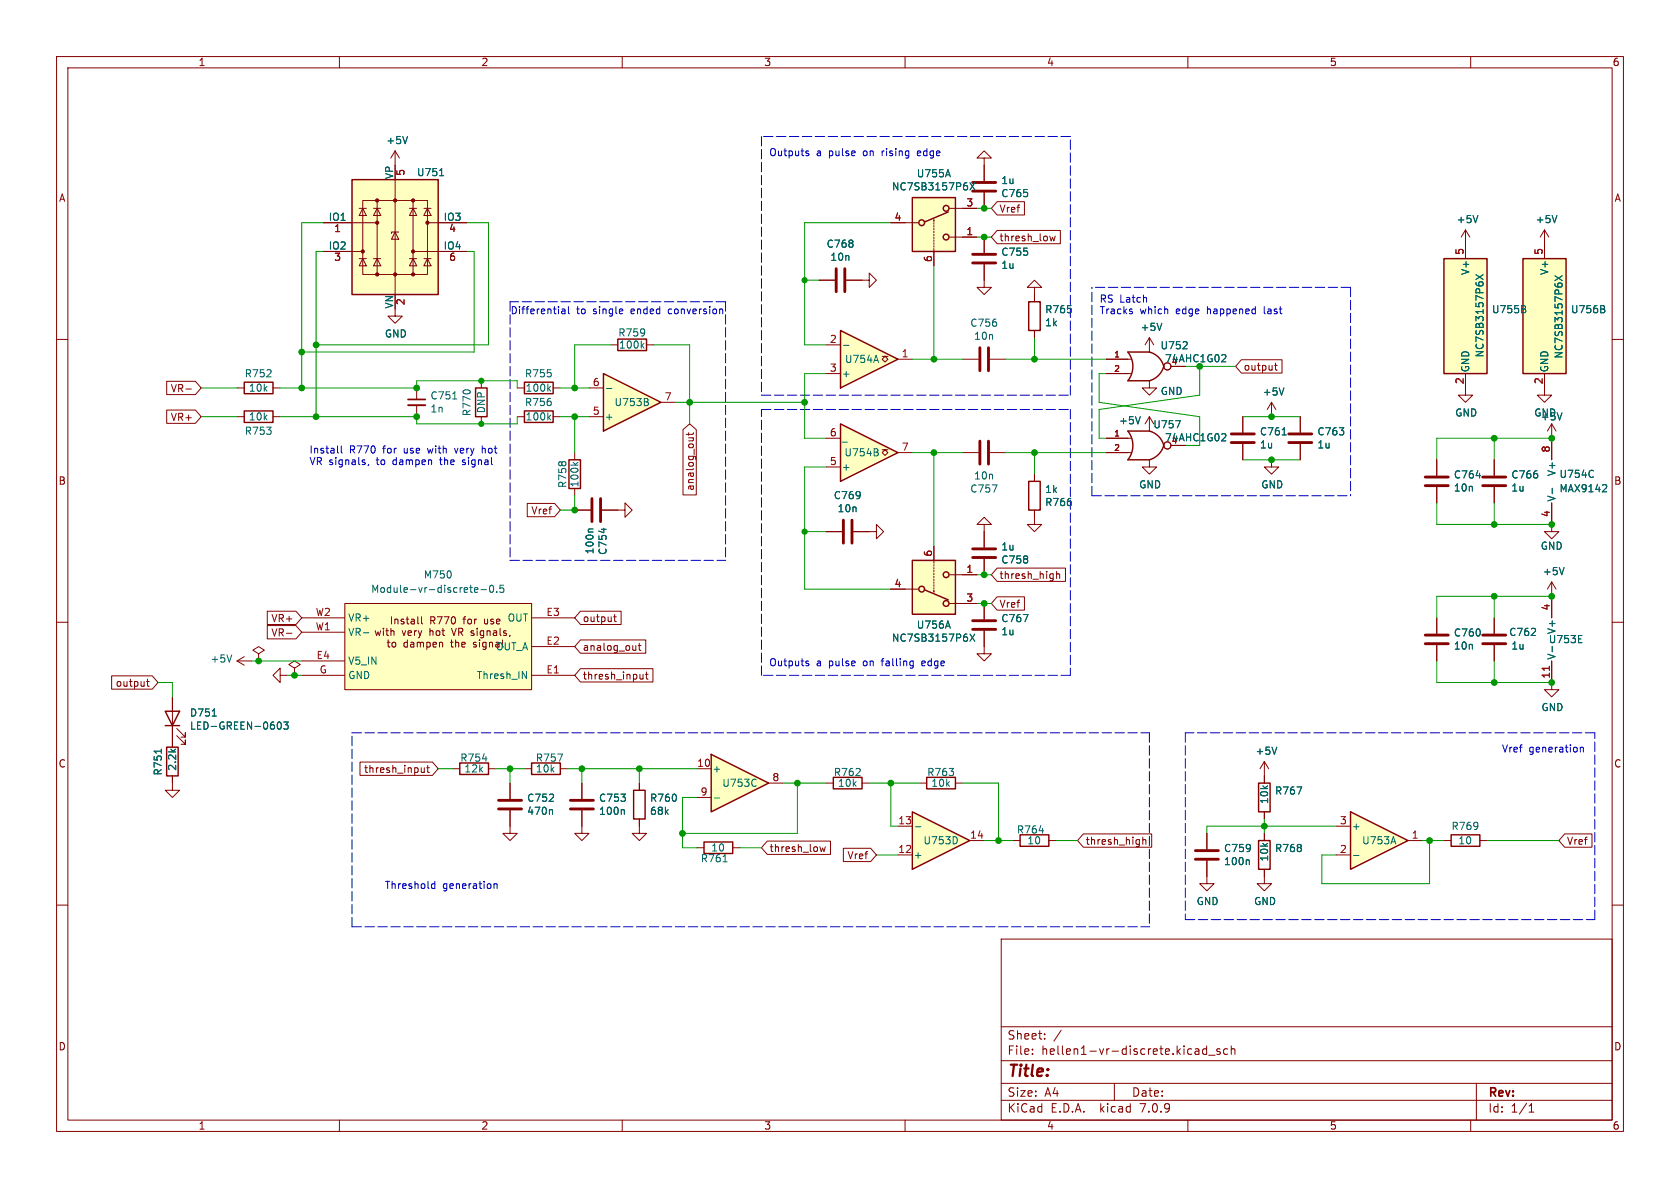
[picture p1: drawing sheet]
<svg xmlns="http://www.w3.org/2000/svg" width="297mm" height="210mm" viewBox="0 0 297 210" stroke-linecap="round" stroke-linejoin="round" font-family="sans-serif">
<g fill="none" stroke="#840000" stroke-width=".18">
<path d="M10 10h277v190h-277zM12 12h273v186h-273zM60 10v2M110 10v2M160 10v2M210 10v2M260 10v2M10 60h2M182.9 52.1v1.2M182.9 58.4v1.3M285 60h2M41.9 68.6h1.3"/>
<path d="M41.9 73.7h1.3M48.3 68.6h1.2M48.3 73.7h1.2M85.1 67.3v1.3M85.1 73.7v1.2M91.4 68.6h1.3M97.8 68.6h1.3M254 81.3v2.8M254 86.1v2.8M10 110h2M41.9 116.8l1.3 .8M41.9 116.8h2.5"/>
<path d="M43.2 116.1l-1.3 .7M49.5 119.4v1.3l-1.2-1.3 1.2-1.3v1.3h1.3M274.3 102.9l-.7 1.2M274.3 102.9v2.5M274.3 102.9l.8 1.2M285 110h2M30.5 137.2v2.5h-1.3l1.3 1.3 1.2-1.3h-1.2M30.5 123.2v8.9M31.2 130l1.6 1.6v-.8v.8h-.8M31.2 128.8l1.6 1.5v-.8v.8h-.8M146 138.4h1.3M152.4 138.4h1.3"/>
<path d="M274.3 120.7v1.2h1.3l-1.3 1.3-1.3-1.3h1.3M10 160h2M285 160h2M177 166h108v32h-108zM60 198v2M110 198v2M160 198v2M177 194.5h108M177 191.5h108M177 187.5h108M177 181.5h108M182.5 186.3v.1"/>
<path d="M182.5 185.5v.1M184.7 183.6v.1M184.7 182.8v.1M187.6 182.1l-1.3 2M197 191.5v3M210 198v2M211.5 185.4h.2l.3 .2v.8M212 186.3l-.5 .1M212 185.8h-.5M213.3 185.5l-.4-.1-.3 .3v.4l.1 .2h.6M213.3 184.9v1.5M213.7 186.5h1.1"/>
<path d="M215.7 185.5l-.4-.1-.2 .2 .1 .2 .5 .2v.3h-.6M217 185.5l-.4-.1-.3 .3v.4l.2 .2h.5M217.7 185.5l.2-.1 .3 .1 .1 .9M217.7 184.9v1.5M260 198v2M261 191.5v6.5M270.3 196.6h.9M270.3 195.5l.4-.4v1.5"/>
</g>
<path d="M181.9 53.3h2v5.1h-2zM43.2 67.6h5.1v2h-5.1zM43.2 72.6h5.1v2.1h-5.1zM84.1 68.6h2v5.1h-2zM92.7 67.6h5.1v2h-5.1zM29.2 125.7h2.5l-1.2 2.6zM29.2 128.3h2.5M29.5 132.1h2v5.1h-2zM147.3 137.4h5.1v2h-5.1z" fill="none" stroke="#840000" stroke-width=".25"/>
<path d="M97 68.7l.3 .5M97.3 68.3l-.4 .5M261 84.1h.7M41 115.8l-.5 1.2M276.5 100.3l-.4 1.3M28.5 132.4v.8M37.5 126.6h.7M49.2 127.7l.1-.1a.68 .68 0 0 1 .5 .7 .68 .68 0 0 1-.5 .6 .84 .84 0 0 1-.1-1.2zM50.2 127.6h.7l-.4 .5 .4 .1v.6l-.2 .1-.5-.1" fill="none" stroke="#006464" stroke-width=".18"/>
<path d="M252 85.9h4M252 84.3h4" fill="none" stroke="#840000" stroke-width=".51"/>
<path d="M238.8 143.5l10.1 5.1-10.1 5.1z" fill="#ffffc2"/>
<path d="M62.2 31.8h15.3v20.3h-15.3zM109.2 59.9h5.1v2.1h-5.1zM92.7 72.6h5.1v2.1h-5.1zM100.6 81.3h2v5.1h-2zM222.5 138.4h2v5.1h-2zM222.5 148.6h2v5.1h-2zM238.8 143.5l10.1 5.1-10.1 5.1zM256.5 147.6h5.1v2h-5.1z" fill="none" stroke="#840000" stroke-width=".25"/>
<g fill="none" stroke="#840000" stroke-width=".18">
<path d="M57.1 39.4h9.6M63.5 36.8h1.3M64.1 35.4h11.5v13.1h-11.5zM64.1 36.8l.7 1.3h-1.3zM66 36.8h1.3M66.7 36.8l.6 1.3h-1.3zM66.7 35.4v13.1M69.8 26.7v2.5M69.8 31.8v20.3M69.8 26.7l-.7 1.2M69.8 26.7l.8 1.2M72.4 36.8h1.3"/>
<path d="M73 36.8l.7 1.3h-1.3zM73 35.4v13.1M74.9 36.8h1.3M75.6 36.8l.6 1.3h-1.3zM75.6 39.4h6.9M57.1 44.5h7M63.5 45.7h1.3M64.1 45.7l.7 1.3h-1.3zM66 45.7h1.3M66.7 45.7l.6 1.3h-1.3zM69.8 41l.7 1.3h-1.3zM69.8 54.6v1.3h1.3l-1.3 1.3-1.2-1.3h1.2"/>
<path d="M70.5 41h-1.3v.3M72.4 45.7h1.3M73 45.7l.7 1.3h-1.3zM73 44.5h9.5M74.9 45.7h1.3M75.6 45.7l.6 1.3h-1.3zM144.8 49.5h2.8M149.6 49.5h4.1v1.3l1.2-1.3-1.2-1.2v1.2M174 49.5v1.3h-1.3l1.3 1.3 1.3-1.3h-1.3M182.9 50.8h1.2l-1.2-1.3-1.3 1.3h1.3v1.3M259.1 40.6l-.8 1.3M259.1 40.6v2.6"/>
<path d="M259.1 40.6l.7 1.3M73.7 68.6v2M73.7 71.6v2.1M91.4 73.7h1.3M97.8 73.7h1.3M107.9 61h1.3M114.3 61h1.3M274.3 74.9v6.4M274.3 74.9l-.7 1.3M274.3 74.9l.8 1.3M101.6 80v1.3M101.6 86.4v1.2"/>
<path d="M101.6 90.2h2.8M106.4 90.2h4.1v1.2l1.3-1.2-1.3-1.3v1.3M264.2 81.3v2.8M264.2 86.1v2.8M274.3 88.9v5.1h1.3l-1.3 1.3-1.3-1.3h1.3M45.7 115.6l1-.7-1-.6-1 .6 1 .7v1.2M45.7 116.8h.1M52.1 118.1l1-.6-1-.7-1 .7 1 .6v1.3M52.1 119.4h.1M264.2 109.2v2.8M264.2 114v2.8M223.5 134.6l-.7 1.3"/>
<path d="M223.5 134.6v3.8M223.5 134.6l.8 1.3M213.4 152.1v4.1h1.2l-1.2 1.3-1.3-1.3h1.3M213.4 147.3v2.8M223.5 153.7v2.5h1.3l-1.3 1.3-1.3-1.3h1.3M223.5 143.5v1.3M223.5 147.3v1.3M236.2 151.1h2.6M236.2 146.1h2.6M248.9 148.6h2.6M255.3 148.6h1.2M261.6 148.6h1.3"/>
</g>
<g fill="none" stroke="#006464" stroke-width=".18">
<path d="M72 24.1l-.4 1.3M77.7 31.1h.7M261.3 38.1l-.4 1.3M80 70.5h.8M97 73.8l.3 .4M97.3 73.4l-.4 .5M113.5 61.1l.3 .4M113.8 60.7l-.4 .5M276.1 73l-.4 1.2M101.3 81.7l.5 .5M102.2 81.7l-.5 .4M104.8 93.5h-.6l-.2 .2"/>
<path d="M106.7 93.4v.8M274.4 86.3v1M281.6 83.2l.1 .1M281.7 84.3h-.1M283.8 85.7l.2 .2v.3l-.7 .7h.7M225.7 132.1l-.4 1.2M229.3 139.1h.8l-.5 1.3M220.7 152l.2 .2v.7M239.3 151.2h1M246.3 147.9l.4 1.3"/>
</g>
<path d="M72.1 71.6h3.1" fill="none" stroke="#840000" stroke-width=".33"/>
<path d="M72.1 70.6h3.1" fill="none" stroke="#840000" stroke-width=".3"/>
<path d="M147.8 47.5v4.1M149.4 47.5v4.1M104.6 88.1v4.1M106.2 88.1v4.1M262.1 85.9h4.1M262.1 84.3h4.1M262.1 113.8h4.1M262.1 112.3h4.1M211.3 151.9h4.1M211.3 150.4h4.1" fill="none" stroke="#840000" stroke-width=".51"/>
<path d="M62.2 31.8h15.3v20.3h-15.3z" fill="#ffffc2" stroke="#ffffc2" stroke-width=".18"/>
<g fill="#840000" stroke="#840000" stroke-width=".18">
<circle cx="64.1" cy="44.5" r=".28"/>
<circle cx="66.7" cy="48.5" r=".28"/>
<circle cx="66.7" cy="39.4" r=".28"/>
<circle cx="66.7" cy="35.4" r=".28"/>
<circle cx="69.8" cy="48.5" r=".28"/>
<circle cx="69.8" cy="35.4" r=".28"/>
<circle cx="73" cy="48.5" r=".28"/>
<circle cx="73" cy="44.5" r=".28"/>
<circle cx="73" cy="35.4" r=".28"/>
<circle cx="75.6" cy="39.4" r=".28"/>
</g>
<path d="M125.7 133.4l10.2 5-10.2 5.1z" fill="#ffffc2"/>
<g fill="none" stroke="#840000" stroke-width=".25">
<path d="M161.3 34.9h7.6v9.6h-7.6zM167.6 37.5l-4.2 1.7M81.3 134.9h5.1v2h-5.1zM112 139.7h2v5.1h-2zM125.7 133.4l10.2 5-10.2 5.1zM124.5 148.8h5v2.1h-5z"/>
<circle cx="162.9" cy="39.4" r=".51"/>
<circle cx="167.3" cy="36.8" r=".51"/>
<circle cx="167.3" cy="41.9" r=".51"/>
</g>
<g fill="none" stroke="#840000" stroke-width=".18">
<path d="M157.5 39.4h4.8M165.1 38.9v.2M165.1 39.4v.2M165.1 39.9v.2M167.9 36.8h4.8M174 27.9h1.3l-1.3-1.2-1.3 1.2h1.3v4.1M174 34v2.8M165.1 40.4v.2M165.1 40.9v.2M165.1 41.4v.3M165.1 41.9v.3M165.1 42.4v.3"/>
<path d="M165.1 42.9v.3M165.1 43.4v.3M165.1 43.9v3.1M167.9 41.9h4.8M174 41.9v2.8M174 46.7v2.8M273 40.6l-.7 1.3M273 40.6v2.6M273 40.6l.8 1.3M170.2 63.5h2.8M175 63.5h2.8M80 135.9h1.3"/>
<path d="M86.4 135.9h1.2M90.2 138.4v2.8M102.9 138.4v2.8M113 138.4v1.3M123.2 135.9h2.5M135.9 138.4h2.5M90.2 143.3v4h-1.3l1.3 1.3 1.2-1.3h-1.2M102.9 143.3v4h-1.3l1.3 1.3 1.2-1.3h-1.2M113 144.8v2.5h-1.2l1.2 1.3 1.3-1.3h-1.3M123.2 141h2.5M123.2 149.9h1.3M129.5 149.9h1.3"/>
</g>
<path d="M167.6 30l.4 1.3M171.5 32.3l.8 1.3M172.3 32.3l-.8 1.3M275.2 38.1l-.4 1.3M85.3 134.1h.8M133.6 137.8l.1 .1M133.7 138.9h-.1M97.5 143.1l.2 .2v.7M110.2 143.1l.2 .2v.7M126.3 141.1h.9M127.8 152.3h.8" fill="none" stroke="#006464" stroke-width=".18"/>
<path d="M172 32.3h4M172 33.8h4M172 46.5h4M172 45h4M173.2 61.5v4M174.8 61.5v4M88.1 143h4.1M88.1 141.5h4.1M100.8 143h4.1M100.8 141.5h4.1" fill="none" stroke="#840000" stroke-width=".51"/>
<path d="M161.3 34.9h7.6v9.6h-7.6z" fill="#ffffc2" stroke="#ffffc2" stroke-width=".18"/>
<path d="M148.6 58.4l10.1 5.1-10.1 5.1z" fill="#ffffc2"/>
<path d="M148.6 58.4l10.1 5.1-10.1 5.1zM255.3 45.7h7.6v20.3h-7.6zM269.2 45.7h7.7v20.3h-7.7zM94 134.9h5.1v2h-5.1z" fill="none" stroke="#840000" stroke-width=".25"/>
<path d="M259.1 43.2v2.5M273 43.2v2.5M146 61h2.6M146 66h2.6M156 63h.5l-.5 .5 .5 .5 .5-.5-.5-.5h.5M158.7 63.5h2.6M259.1 66v3.9h1.2l-1.2 1.2-1.3-1.2h1.3M273 66v3.9h1.3l-1.3 1.2-1.2-1.2h1.2M92.7 135.9h1.3M99.1 135.9h1.2" fill="none" stroke="#840000" stroke-width=".18"/>
<path d="M260.9 48.6l1.3 .8M262.2 48.6l-1.3 .8M269.4 54.6l.4 .3-.1 .3-.2 .1M269.6 54.1l.1 .2-.1 .3M274.9 48.8l1.3 .8M276.2 48.8l-1.3 .8M283.4 54.6l.3 .3v.3l-.2 .1M283.5 54.1l.2 .2-.2 .3M149.1 61.1h1M154.9 62.8l.4 1.3M98.6 133.3h.8l-.5 1.3" fill="none" stroke="#006464" stroke-width=".18"/>
<g fill="#ffffc2" stroke="#ffffc2" stroke-width=".18">
<path d="M255.3 45.7h7.6v20.3h-7.6z"/>
<path d="M269.2 45.7h7.7v20.3h-7.7z"/>
</g>
<path d="M106.7 66l10.1 5.1-10.1 5.1z" fill="#ffffc2"/>
<path d="M106.7 66l10.1 5.1-10.1 5.1zM180.3 147.6h5.1v2h-5.1z" fill="none" stroke="#840000" stroke-width=".25"/>
<g fill="none" stroke="#840000" stroke-width=".18">
<path d="M104.1 73.7h2.6M104.1 68.6h2.6M116.8 71.1h2.6M53.3 119.4h7.7M53.3 109.2h7.7M53.3 116.8h7.7M53.3 111.8h7.7M61 106.7h33v15.2h-33zM66.3 111.5l.3 .8 .2-.6 .3 .6 .2-.8M67.8 111.1v.1M67.8 111.5v.8M68.2 111.5h.5"/>
<path d="M68.4 111.1v1.1l.3 .1M68.4 113.5h.5M68.6 113.1v1.1l.3 .2M69.1 111.6l.2-.1 .3 .1 .1 .7M69.1 111.1v1.2M69.2 109v1.3M69.4 113.6l.3-.1 .3 .3v.3l-.3 .3-.3-.1-.1-.2zM69.8 109.4v.9M69.8 109.6l.2-.2 .3 .1 .1 .8M71.4 109.5l-.3-.1-.2 .2 .1 .2 .4 .1v.3h-.5M71.5 113.6l-.1 .2 .1 .5 .2 .1 .3-.1M71.8 109.4h.5"/>
<path d="M72 109v1.1l.3 .2M72 113.1v1.3M72.7 109.5h.5l.1 .8M73.1 113.6l.1 .8M73.2 113.8l-.5 .1-.1 .2 .1 .3 .5-.1M73.3 109.8h-.5l-.1 .2 .1 .3 .5-.1M73.8 113.5v.9M73.8 113.6v.1M73.9 109v1.1l.1 .2M74.3 113.6v.1M74.3 113.7v.7M74.4 113.6l-.1 .1"/>
<path d="M74.5 109v1.1l.2 .2M74.8 113.6l.1 .8M75.5 113.6l.3-.1 .3 .3-.2 .5h-.4M75.5 113.5v1.3M76.2 109.7l.6-.1 .1-.2-.1-.3-.6-.1v1.3M76.5 109.7l.4 .6M76.6 114l.6-.2-.1-.2-.4-.1-.1 .2v.6h.5M77.3 109h.9l-.6 1.3M77.7 113.7l.2-.2 .3 .1v.8M77.7 113.5v.9M78.5 109h.9l-.6 1.3M79.6 113.5h.5"/>
<path d="M79.8 113.1v1.1l.3 .2M80 109.1l.1-.1a.68 .68 0 0 1 .4 .7 .68 .68 0 0 1-.4 .6 .84 .84 0 0 1-.1-1.2zM80.5 113.1v1.3M80.6 113.6l-.1 .1M81 113.6l.1 .8M81.7 113.6v.7h.5M81.8 109.4h.5M82.2 113.6v.2l-.6 .2M82.3 109l-.3 .2v1.1M82.8 109.5l.3-.1 .3 .3v.4l-.3 .2-.3-.1-.1-.1zM83.7 113.6v.3l.5 .1v.2l-.1 .2-.4-.1M83.9 109.4v.9"/>
<path d="M84.3 109.4l-.4 .3M84.8 113.5v.9M85.4 113.6l-.1 .2 .1 .5 .2 .1 .3-.1M85.7 109.4v.8l.3 .1 .2-.1M85.9 113.5v1.1l-.2 .2-.3-.1M86.2 109.4v.9M86.5 113.5v.9M86.6 113.6l-.1 .1M87 113.6l.1 .1M87.2 109.5l-.3-.1-.2 .2 .1 .2 .4 .1v.3h-.5M87.8 109.9l.6-.1-.1-.3-.3-.1-.2 .2v.6h.5M88.8 113.1v1.1"/>
<path d="M94 119.4h7.6M94 114.3h7.6M94 109.2h7.6M179.1 148.6h1.2M185.4 148.6h1.3"/>
</g>
<path d="M107.2 68.7h1M114.3 71l.3 .3v.3l-.2 .1M114.5 70.5l.1 .2-.1 .3M64.2 111.9h1M83.9 104.3l.6-.1-.1-.3h-.3l-.2 .2v.6h.5M85 104.2h1M86.7 103.6l.1-.2a.68 .68 0 0 1 .5 .7 .68 .68 0 0 1-.5 .6l-.1-.1-.2-.4zM87.8 104.6v.1M89 103.4h-.6v.7l.1-.2 .5 .1 .1 .2-.1 .4-.2 .1-.4-.1M92.3 118.7l.8 1.3v-1.3M183.7 146.8h.8" fill="none" stroke="#006464" stroke-width=".18"/>
<path d="M61 106.7h33v15.2h-33z" fill="#ffffc2" stroke="#ffffc2" stroke-width=".18"/>
<path d="M57.5 111.3h.7" fill="none" stroke="#a90000" stroke-width=".18"/>
<path d="M161.3 143.5l10.1 5.1-10.1 5.1z" fill="#ffffc2"/>
<path d="M181.9 85.1h2v5.1h-2zM163.8 137.4h5.1v2h-5.1zM161.3 143.5l10.1 5.1-10.1 5.1z" fill="none" stroke="#840000" stroke-width=".25"/>
<g fill="none" stroke="#840000" stroke-width=".18">
<path d="M224.8 71.1l-.8 1.3M224.8 71.1v2.6M224.8 71.1l.8 1.3M146 94h2.8M150.9 94h4v1.3l1.3-1.3-1.3-1.3v1.3M170.2 80h2.8M174 92.7h-1.3l1.3-1.3 1.3 1.3h-1.3v1.3M175 80h2.8M182.9 90.2v2.5h-1.3l1.3 1.3 1.2-1.3h-1.2M182.9 83.8v1.3M254 109.2v2.8M254 114v2.8"/>
<path d="M274.3 105.4v3.8M274.3 116.8v3.9M162.6 138.4h1.2M168.9 138.4h1.3M158.7 151.1h2.6M158.7 146.1h2.6M171.4 148.6h2.6"/>
</g>
<path d="M227 68.6l-.4 1.2M175.4 85.7h.9l-.6 1.3M274.4 114.3v.9M279.1 113.6h.6M279.1 112.3h.6M161.8 146.1h1M169.2 148.2v.7" fill="none" stroke="#006464" stroke-width=".18"/>
<path d="M273.9 117.8v.7" fill="none" stroke="#a90000" stroke-width=".18"/>
<path d="M173.2 78v4M174.8 78v4M149.1 91.9v4.1M150.6 91.9v4.1M252 113.8h4M252 112.3h4" fill="none" stroke="#840000" stroke-width=".51"/>
<path d="M148.6 74.9l10.1 5.1-10.1 5.1z" fill="#ffffc2"/>
<g fill="none" stroke="#840000" stroke-width=".25">
<path d="M148.6 74.9l10.1 5.1-10.1 5.1zM199.4 62.2h3.8a3.6 3.6 0 0 1 2.5 2.6 3.7 3.7 0 0 1-2.5 2.5h-3.8a4.1 4.1 0 0 0 0-5.1zM199.4 76.2h3.8a3.6 3.6 0 0 1 2.5 2.5 3.7 3.7 0 0 1-2.5 2.6h-3.8a4.1 4.1 0 0 0 0-5.1zM161.3 99.1h7.6v9.5h-7.6zM163.4 104.3l4.2 1.7"/>
<circle cx="162.9" cy="104.1" r=".51"/>
<circle cx="167.3" cy="101.6" r=".51"/>
<circle cx="167.3" cy="106.7" r=".51"/>
</g>
<g fill="none" stroke="#840000" stroke-width=".18">
<path d="M57.1 39.4h5.1M77.5 39.4h5M157.5 39.4h2.5M170.2 36.8h2.5M174 29.2v2.8M174 34v2.8M176.3 35.7h4.8v2.3h-4.8l-1-1.2zM57.1 44.5h5.1M77.5 44.5h5M144.8 49.5h2.8M149.6 49.5h2.8M165.1 44.5v2.5"/>
<path d="M170.2 41.9h2.5M174 41.9v2.8M174 46.7v2.8M176.3 40.7h11.2v2.4h-11.2l-1-1.2zM182.9 52.1v1.2M182.9 58.4v1.3M185.6 41.7l.2 .9 .3-.6 .2 .6 .3-.9M203.2 59.7l-.8 1.3M203.2 59.7v2.5M203.2 59.7l.8 1.3M259.1 43.2v2.5M273 43.2v2.5"/>
<path d="M29.5 67.4h5l1.1 1.2-1.1 1.2h-5zM29.5 72.5h5l1.1 1.2-1.1 1.1h-5zM32.9 68.8h.9M120.7 75.9l1.2-1 1.2 1v11.6h-2.4zM121.7 77.4h.9M121.7 76.5v.5M122.5 77.4l.1 .2M122.6 76.5l-.2 .3h-1.1M146 77.5h2.6M156 79.5h.5l-.5 .5 .5 .5 .5-.5-.5-.5h.5M195.6 77.5h4.4M195.6 66h4.4"/>
<path d="M195.6 63.5h4.4M203.2 67.3v1.3h1.3l-1.3 1.3-1.3-1.3h1.3M203.2 73.7v2.5M203.2 73.7l-.8 1.2M203.2 73.7l.8 1.2M219.5 63.6h7.1v2.3h-7.1l-1.1-1.1zM219.7 73.7v2.8M219.7 78.5v2.8M225.3 64.6h.5M225.5 64.2v1.1l.3 .1M229.9 73.7v2.8M229.9 78.5v2.8"/>
<path d="M259.1 66v2.6M273 66v2.6M274.3 77.5v3.8M93.2 89h4.8l1.1 1.2-1.1 1.1h-4.8zM101.6 90.2h2.8M106.4 90.2h2.8M146 82.6h2.6M146 94h2.8M150.9 94h2.8M158.7 80h2.6M165.1 96.5v3.1M165.1 99.8v.3"/>
<path d="M174 94v2.8M174 98.8v2.8M182.9 83.8v1.3M182.9 90.2v1.2M195.6 80h4.4M203.2 81.3v1.3h1.3l-1.3 1.2-1.3-1.2h1.3M224.8 81.3v1.3h1.3l-1.3 1.2-1.3-1.2h1.3M254 81.3v2.8M254 86.1v2.8M264.2 81.3v2.8M264.2 86.1v2.8M274.3 88.9v3.8"/>
<path d="M19.7 119.5h7.2l1 1.2-1 1.1h-7.2zM47.2 108h5.1l1 1.2-1 1.2h-5.1zM47.2 110.6h5.1l1 1.2-1 1.1h-5.1zM48.1 111.2l.4 1.2 .4-1.2M49.4 111.2v1.2M102.6 113.1h11.6v2.4h-11.6l-1-1.2zM102.6 108h7.2v2.4h-7.2l-1-1.2zM102.6 118.2h12.8v2.4h-12.8l-1-1.2zM108.5 109h.5M108.7 108.6v1.1l.3 .2M112.4 114.1v.9M112.4 114.8l-.2 .2"/>
<path d="M112.8 114.1h.5M113 113.7v1.1l.3 .2M113.7 119.2v.9M113.7 119.9l-.2 .2-.3-.1M114.1 119.2h.5M114.3 118.8v1.1l.3 .2M157.5 104.1h4.8M165.1 100.3v.3M165.1 100.8v.3M165.1 101.3v.3M165.1 101.9v.2M165.1 102.4v.2"/>
<path d="M165.1 102.9v.2M165.1 103.4v.2M165.1 103.9v.2M165.1 104.4v.2M167.9 101.6h4.8M167.9 106.7h4.8M174 111.5v4.1h-1.3l1.3 1.2 1.3-1.2h-1.3M174 106.7v2.8M176.3 100.4h12.1v2.4h-12.1l-1-1.2zM176.3 105.5h4.8v2.4h-4.8l-1-1.2zM186.8 101v1.3M186.8 101.5l.2-.1 .3 .1v.8"/>
<path d="M254 109.2v2.8M254 114v2.8M264.2 109.2v2.8M264.2 114v2.8M274.3 105.4v3.8M274.3 116.8v3.9M25.9 120.5h.5M26.1 120.1v1l.3 .2M30.5 123.2v2.5M30.5 128.3v3.8M30.5 137.2v1.2M63.6 134.7h12.9l1 1.2-1 1.2h-12.9z"/>
<path d="M75 135.7v.9M75 136.4l-.2 .2-.3-.1M75.4 135.7h.5M75.6 135.3v1.1l.3 .2M90.2 138.4v2.8M102.9 138.4v2.8M113 138.4v1.3M223.5 137.2v1.2M90.2 143.3v2.8M102.9 143.3v2.8M113 144.8v1.3M135.6 148.7h11.2v2.3h-11.2l-1-1.1z"/>
<path d="M144.9 149.7l.3 .8 .2-.6 .3 .6 .2-.8M149.1 150h4.8l1 1.1-1 1.2h-4.8zM191.5 147.4h12.1v2.4h-12.1l-1-1.2zM202 148v1.3M202 148.5l.2-.1 .3 .1 .1 .8M213.4 147.3v2.8M213.4 152.1v2.8M223.5 143.5v1.3M223.5 147.3v1.3M223.5 153.7v1.2M276.6 147.4h4.8v2.4h-4.8l-1-1.2z"/>
<circle cx="206.4" cy="78.7" r=".63"/>
<circle cx="206.4" cy="64.8" r=".63"/>
</g>
<g fill="none" stroke="#006464" stroke-width=".18">
<path d="M72 24.1l-.4 1.3M77.7 31.1h.7M167.6 30l.4 1.3M171.5 32.3l.8 1.3M172.3 32.3l-.8 1.3M261.3 38.1l-.4 1.3M275.2 38.1l-.4 1.3M205.4 57.1l-.4 1.3M260.9 48.6l1.3 .8M262.2 48.6l-1.3 .8M269.4 54.6l.4 .3-.1 .3-.2 .1M269.6 54.1l.1 .2-.1 .3"/>
<path d="M274.9 48.8l1.3 .8M276.2 48.8l-1.3 .8M283.4 54.6l.3 .3v.3l-.2 .1M283.5 54.1l.2 .2-.2 .3M155 79.9l.3 .3-.1 .3-.2 .1M155.1 79.4l.1 .2-.1 .3M201.6 73.7l-.4 1.2M207.8 74.4h.9l-.6 1.2M209.1 61.7h.8M209.8 60.5v.4M216.2 62.7l.4 .1 .1 .3-.8 .9h.8M216.2 76.7h.4l.1 .3-.8 .9h.8"/>
<path d="M226.7 76.9h.7M227 68.6l-.4 1.2M276.1 73l-.4 1.2M104.8 93.5h-.6l-.2 .2M106.7 93.4v.8M261 84.1h.7M274.4 86.3v1M281.6 83.2l.1 .1M281.7 84.3h-.1M283.8 85.7l.2 .2v.3l-.7 .7h.7M167.6 109.8l.4 1.2M171.5 112.1l.8 1.3"/>
<path d="M172.3 112.1l-.8 1.3M180.9 108.6h.8l-.5 1.3M274.4 114.3v.9M276.5 100.3l-.4 1.3M279.1 113.6h.6M279.1 112.3h.6M28.5 132.4v.8M37.5 126.6h.7M49.2 127.7l.1-.1a.68 .68 0 0 1 .5 .7 .68 .68 0 0 1-.5 .6 .84 .84 0 0 1-.1-1.2zM50.2 127.6h.7l-.4 .5 .4 .1v.6l-.2 .1-.5-.1M225.7 132.1l-.4 1.2M229.3 139.1h.8l-.5 1.3"/>
<path d="M97.5 143.1l.2 .2v.7M110.2 143.1l.2 .2v.7M220.7 152l.2 .2v.7"/>
</g>
<path d="M217.7 78.2h4M217.7 76.7h4M227.8 78.2h4.1M227.8 76.7h4.1M172 97h4M172 98.6h4M172 111.3h4M172 109.7h4" fill="none" stroke="#840000" stroke-width=".51"/>
<path d="M161.3 99.1h7.6v9.5h-7.6z" fill="#ffffc2" stroke="#ffffc2" stroke-width=".18"/>
<path d="M199.4 67.3h3.8M199.4 62.2h3.8M199.4 76.2h3.8M199.4 81.3h3.8" fill="none" stroke="#ffffc2" stroke-width=".18"/>
<g fill="none" stroke="#0000c2" stroke-width=".18">
<path d="M142.5 27l.5 .3-.1 .2h-.3M142.5 26.7h.4M162.4 26.7l-.2 .2v.4l.2 .2M162.8 27l-.6 .1M99.3 54.7h.5l.1 .8M99.9 54.9l-.4 .1-.2 .2 .2 .3 .4-.1M100.5 54.2v1.1l.2 .2M127.6 54.6l.2 .2v.7M200.2 55.1v.3M60.3 78.8v1.1l.2 .2M80.4 79.2l.3 .9M85.3 78.8v1.3"/>
<path d="M85.6 79.2l-.3 .2M59.7 80l.2 .1M65.2 82.1l-.1 .2M81.7 82.1h.2M81.9 81.3l-.2 .2 .2 .2M142.5 117.2l.5 .3-.1 .1-.3 .1M142.5 116.9h.4M163.1 116.8l-.1 .2v.5l.1 .2M163.6 117.2l-.6 .1M279.4 132.1v.8M279.4 132.2l.2-.1 .3 .1v.7M76.3 156.8l.2 .3 .4-.1"/>
<path d="M76.9 155.8v1.3M76.9 156.3l-.4-.1-.2 .3M87.3 156.3l.2-.1 .3 .1 .1 .8M87.3 156.2v.9"/>
</g>
<g fill="none" stroke="#0000c2" stroke-width=".18" stroke-dasharray="1.7 .6">
<path d="M134.6 24.1v45.8M189.2 24.1h-54.6M90.2 53.3v45.8M128.3 53.3h-38.1M128.3 53.3v45.8M238.8 50.8v36.8M238.8 50.8h-45.8M134.6 72.4h54.6M134.6 69.9h54.6M189.2 69.9v-45.8M189.2 72.4v47M90.2 99.1h38.1"/>
<path d="M193 87.6v-36.8M193 87.6h45.8M134.6 119.4v-47M189.2 119.4h-54.6M62.2 129.5h141M203.2 129.5v34.3M209.5 129.5v33.1M281.9 129.5h-72.4M62.2 163.8v-34.3M62.2 163.8h141M209.5 162.6h72.4M281.9 162.6v-33.1"/>
</g>
<g fill="none" stroke="#009600" stroke-width=".18">
<path d="M57.1 39.4h-3.8v29.2M82.5 39.4h3.9v21.6h-30.5M157.5 39.4h-15.3v21.6h3.8M172.7 36.8h2.6M57.1 44.5h-1.2v29.2M82.5 44.5h1.3v17.7h-30.5M142.2 49.5h2.6M165.1 47v16.5M172.7 41.9h2.6M182.9 59.7v3.8M35.6 68.6h6.3M35.6 73.7h6.3"/>
<path d="M49.5 68.6h24.2v-1.3h17.7v1.3M49.5 73.7h24.2v1.2h17.7v-1.2M99.1 68.6h5M99.1 73.7h5M101.6 73.7v6.3M107.9 61h-6.3v7.6M115.6 61h6.3v13.9M119.4 71.1h22.8M146 66h-3.8v11.5h3.8M161.3 63.5h8.9M177.8 63.5h17.8M195.6 66h-1.3v5.1l17.8 2.6v5"/>
<path d="M218.4 64.8h-6.3v5.1l-17.8 2.5v5.1h1.3M219.7 73.7h10.2M264.2 77.5v3.8M274.3 77.5h-20.3v3.8M101.6 87.6v2.6h-2.5M142.2 94h3.8M146 82.6h-3.8v21.5h15.3M161.3 80h8.9M165.1 80v16.5M177.8 80h17.8M182.9 80v3.8M219.7 81.3h10.2"/>
<path d="M254 88.9v3.8h20.3M264.2 88.9v3.8M44.4 116.8h8.9M50.8 119.4h2.5M172.7 101.6h2.6M172.7 106.7h2.6M254 116.8v3.9h20.3M264.2 105.4v3.8M264.2 116.8v3.9M274.3 105.4h-20.3v3.8M27.9 120.7h2.6v2.5M77.5 135.9h2.5"/>
<path d="M87.6 135.9h5.1M90.2 135.9v2.5M100.3 135.9h22.9M102.9 135.9v2.5M113 135.9v2.5M138.4 138.4h7.6M141 138.4v8.9h-20.4M153.7 138.4h8.9M157.5 138.4v7.7h1.2M170.2 138.4h6.3v10.2M123.2 141h-2.6v8.9h2.6M130.8 149.9h3.8"/>
<path d="M154.9 151.1h3.8M174 148.6h5.1M186.7 148.6h3.8M223.5 144.8v2.5M236.2 146.1h-22.8v1.2M251.5 148.6h3.8M252.7 148.6v7.6h-19v-5.1h2.5M262.9 148.6h12.7"/>
</g>
<path d="M273.9 117.8v.7" fill="none" stroke="#a90000" stroke-width=".18"/>
<g fill="#009600" stroke="#009600" stroke-width=".18">
<circle cx="55.9" cy="73.7" r=".51"/>
<circle cx="45.7" cy="116.8" r=".51"/>
<circle cx="52.1" cy="119.4" r=".51"/>
<circle cx="90.2" cy="135.9" r=".51"/>
<circle cx="120.7" cy="147.3" r=".51"/>
<circle cx="101.6" cy="68.6" r=".51"/>
<circle cx="121.9" cy="71.1" r=".51"/>
<circle cx="102.9" cy="135.9" r=".51"/>
<circle cx="113" cy="135.9" r=".51"/>
<circle cx="85.1" cy="74.9" r=".46"/>
<circle cx="101.6" cy="90.2" r=".51"/>
<circle cx="101.6" cy="73.7" r=".51"/>
<circle cx="53.3" cy="68.6" r=".51"/>
<circle cx="55.9" cy="61" r=".51"/>
<circle cx="53.3" cy="62.2" r=".51"/>
<circle cx="73.7" cy="68.6" r=".51"/>
<circle cx="73.7" cy="73.7" r=".51"/>
<circle cx="85.1" cy="67.3" r=".46"/>
<circle cx="274.3" cy="77.5" r=".51"/>
<circle cx="264.2" cy="77.5" r=".51"/>
<circle cx="264.2" cy="92.7" r=".51"/>
<circle cx="274.3" cy="92.7" r=".51"/>
<circle cx="274.3" cy="105.4" r=".51"/>
<circle cx="264.2" cy="105.4" r=".51"/>
<circle cx="142.2" cy="94" r=".46"/>
<circle cx="142.2" cy="71.1" r=".51"/>
<circle cx="165.1" cy="80" r=".51"/>
<circle cx="182.9" cy="80" r=".51"/>
<circle cx="224.8" cy="73.7" r=".51"/>
<circle cx="224.8" cy="81.3" r=".51"/>
<circle cx="212.1" cy="64.8" r=".51"/>
<circle cx="264.2" cy="120.7" r=".51"/>
<circle cx="274.3" cy="120.7" r=".51"/>
<circle cx="252.7" cy="148.6" r=".51"/>
<circle cx="223.5" cy="146.1" r=".51"/>
<circle cx="174" cy="36.8" r=".51"/>
<circle cx="174" cy="41.9" r=".51"/>
<circle cx="165.1" cy="63.5" r=".51"/>
<circle cx="182.9" cy="63.5" r=".51"/>
<circle cx="142.2" cy="49.5" r=".46"/>
<circle cx="174" cy="101.6" r=".51"/>
<circle cx="174" cy="106.7" r=".51"/>
<circle cx="176.5" cy="148.6" r=".51"/>
<circle cx="157.5" cy="138.4" r=".51"/>
<circle cx="141" cy="138.4" r=".51"/>
</g>
<text font-size="2.8" fill="#840000" x="178" y="190.9">Title:</text>
<g font-size="2.1" fill="#840000">
<text x="178" y="184">Sheet:</text>
<text x="178" y="186.7">File:</text>
<text x="184.1" y="186.7">hellen1-vr-discrete.kicad_sch</text>
<text x="178" y="196.9">KiCad</text>
<text x="178" y="194.1">Size:</text>
<text x="184.7" y="194.1">A4</text>
<text x="185.7" y="196.9">E.D.A.</text>
<text x="194.6" y="196.9">kicad</text>
<text x="200" y="194.1">Date:</text>
<text x="201.8" y="196.9">7.0.9</text>
<text x="263" y="194.3">Rev:</text>
<text x="263" y="196.9">Id:</text>
<text x="267.1" y="196.9">1/1</text>
</g>
<g font-size="1.8" fill="#840000">
<text x="35" y="11.9">1</text>
<text x="85" y="11.9">2</text>
<text x="135" y="11.9">3</text>
<text x="185" y="11.9">4</text>
<text x="235" y="11.9">5</text>
<text x="285" y="11.9">6</text>
<text x="10.3" y="35.9">A</text>
<text x="285.3" y="35.9">A</text>
<text x="176.6" y="37.8">Vref</text>
<text x="176.6" y="42.9">thresh_low</text>
<text x="205.8" y="64.2">74AHC1G02</text>
<text x="219.8" y="65.7">output</text>
<text x="30.1" y="69.5">VR-</text>
<text x="30.1" y="74.6">VR+</text>
<text x="205.8" y="78.2">74AHC1G02</text>
<text x="10.3" y="85.9">B</text>
<text x="122.9" y="86.9" transform="rotate(-90 122.9 86.9)">analog_out</text>
<text x="285.3" y="85.9">B</text>
<text x="93.8" y="91.1">Vref</text>
<text x="176.6" y="102.6">thresh_high</text>
<text x="176.6" y="107.6">Vref</text>
<text x="47.9" y="110.2">VR+</text>
<text x="47.9" y="112.7">VR- R770</text>
<text x="71.1" y="112.6">very</text>
<text x="76.1" y="112.6">hot</text>
<text x="80.3" y="112.6">VR signals,</text>
<text x="102.9" y="110.2">output</text>
<text x="102.9" y="115.3">analog_out</text>
<text x="20.4" y="121.6">output</text>
<text x="102.9" y="120.3">thresh_input</text>
<text x="10.3" y="135.9">C</text>
<text x="64.3" y="136.8">thresh_input</text>
<text x="285.3" y="135.9">C</text>
<text x="191.8" y="149.5">thresh_high</text>
<text x="276.9" y="149.5">Vref</text>
<text x="136" y="150.8">thresh_low</text>
<text x="149.7" y="152.1">Vref</text>
<text x="10.3" y="185.9">D</text>
<text x="285.3" y="185.9">D</text>
<text x="35" y="199.9">1</text>
<text x="85" y="199.9">2</text>
<text x="135" y="199.9">3</text>
<text x="185" y="199.9">4</text>
<text x="235" y="199.9">5</text>
<text x="285" y="199.9">6</text>
</g>
<g font-size="1.8" fill="#006464">
<text x="68.2" y="25.7">+5V</text>
<text x="69.6" y="31.8" transform="rotate(-90 69.6 31.8)">VP</text>
<text x="73.6" y="31.3">U751</text>
<text x="157.6" y="33.9">NC7SB3157P6X</text>
<text x="162" y="31.5">U755A</text>
<text x="176.9" y="35.1">C765</text>
<text x="176.9" y="32.7">1u</text>
<text x="58" y="39.1">IO1</text>
<text x="78.3" y="39.1">IO3</text>
<text x="257.4" y="39.6">+5V</text>
<text x="271.4" y="39.6">+5V</text>
<text x="58" y="44.2">IO2</text>
<text x="78.3" y="44.2">IO4</text>
<text x="146" y="44">C768</text>
<text x="146.7" y="46.3">10n</text>
<text x="176.9" y="45.4">C755</text>
<text x="176.9" y="47.7">1u</text>
<text x="259.9" y="48.7" transform="rotate(-90 259.9 48.7)">V+</text>
<text x="273.9" y="48.7" transform="rotate(-90 273.9 48.7)">V+</text>
<text x="67.9" y="59.9">GND</text>
<text x="69.6" y="54.7" transform="rotate(-90 69.6 54.7)">VN</text>
<text x="109.2" y="59.7">R759</text>
<text x="171.4" y="58">C756</text>
<text x="184.7" y="55.6">R765</text>
<text x="184.7" y="57.9">1k</text>
<text x="201.5" y="58.7">+5V</text>
<text x="263.7" y="55.6">U755B</text>
<text x="277.6" y="55.6">U756B</text>
<text x="109.3" y="61.8">100k</text>
<text x="149.3" y="64.4">U754A</text>
<text x="172.1" y="60.3">10n</text>
<text x="205.1" y="61.9">U752</text>
<text x="259.9" y="65.9" transform="rotate(-90 259.9 65.9)">GND</text>
<text x="262.5" y="63.3" transform="rotate(-90 262.5 63.3)">NC7SB3157P6X</text>
<text x="273.9" y="65.9" transform="rotate(-90 273.9 65.9)">GND</text>
<text x="276.5" y="63.5" transform="rotate(-90 276.5 63.5)">NC7SB3157P6X</text>
<text x="43.2" y="66.9">R752</text>
<text x="43.9" y="69.4">10k</text>
<text x="76" y="70.8">C751</text>
<text x="92.7" y="66.9">R755</text>
<text x="92.7" y="72">R756</text>
<text x="92.8" y="69.4">100k</text>
<text x="108.5" y="72">U753B</text>
<text x="148.7" y="66.9">+</text>
<text x="205.1" y="70">GND</text>
<text x="223.1" y="70.1">+5V</text>
<text x="43.2" y="77.1">R753</text>
<text x="43.9" y="74.5">10k</text>
<text x="76" y="73.1">1n</text>
<text x="83.4" y="73.7" transform="rotate(-90 83.4 73.7)">R770</text>
<text x="86" y="73.2" transform="rotate(-90 86 73.2)">DNP</text>
<text x="92.8" y="74.5">100k</text>
<text x="106.8" y="74.5">+</text>
<text x="197.7" y="75.2">+5V</text>
<text x="203.8" y="75.9">U757</text>
<text x="222.6" y="77.2">C761</text>
<text x="232.8" y="77.2">C763</text>
<text x="257.2" y="73.8">GND</text>
<text x="271.1" y="73.8">GND</text>
<text x="272.3" y="74.5">+5V</text>
<text x="148.7" y="83.4">+</text>
<text x="148.7" y="78.3">_</text>
<text x="149.2" y="80.9">U754B</text>
<text x="222.6" y="79.5">1u</text>
<text x="232.8" y="79.5">1u</text>
<text x="100.3" y="86.4" transform="rotate(-90 100.3 86.4)">R758</text>
<text x="102.5" y="86.3" transform="rotate(-90 102.5 86.3)">100k</text>
<text x="147.3" y="88.4">C769</text>
<text x="171.4" y="87.3">C757</text>
<text x="172.1" y="85">10n</text>
<text x="184.7" y="89.7">R766</text>
<text x="184.7" y="87.4">1k</text>
<text x="201.3" y="86.5">GND</text>
<text x="222.9" y="86.5">GND</text>
<text x="256.9" y="84.8">C764</text>
<text x="256.9" y="87.1">10n</text>
<text x="267.1" y="84.8">C766</text>
<text x="267.1" y="87.1">1u</text>
<text x="275.2" y="88.8" transform="rotate(-90 275.2 88.8)">V-</text>
<text x="275.2" y="84.3" transform="rotate(-90 275.2 84.3)">V+</text>
<text x="275.6" y="84.7">U754C</text>
<text x="275.6" y="87.2">MAX9142</text>
<text x="148" y="90.8">10n</text>
<text x="105.1" y="98.1" transform="rotate(-90 105.1 98.1)">100n</text>
<text x="107.4" y="98.2" transform="rotate(-90 107.4 98.2)">C754</text>
<text x="176.9" y="99.8">C758</text>
<text x="176.9" y="97.5">1u</text>
<text x="272.3" y="97.4">GND</text>
<text x="272.7" y="101.9">+5V</text>
<text x="65.5" y="105">Module-vr-discrete-0.5</text>
<text x="74.8" y="102.5">M750</text>
<text x="61.5" y="112.6">VR-</text>
<text x="61.5" y="110.1">VR+</text>
<text x="89.6" y="110.1">OUT</text>
<text x="157.6" y="113.6">NC7SB3157P6X</text>
<text x="162" y="111.3">U756A</text>
<text x="176.9" y="110.2">C767</text>
<text x="176.9" y="112.5">1u</text>
<text x="256.9" y="112.7">C760</text>
<text x="266.7" y="112.6">C762</text>
<text x="273.7" y="113.9">U753E</text>
<text x="275.2" y="112.2" transform="rotate(-90 275.2 112.2)">V+</text>
<text x="37.1" y="117.3">+5V</text>
<text x="61.5" y="117.7">V5_IN</text>
<text x="87.6" y="115.2">OUT_A</text>
<text x="256.9" y="115">10n</text>
<text x="267.1" y="115">1u</text>
<text x="275.2" y="116.7" transform="rotate(-90 275.2 116.7)">V-</text>
<text x="61.5" y="120.2">GND</text>
<text x="84.2" y="120.2">Thresh_IN</text>
<text x="272.4" y="125.9">GND</text>
<text x="33.5" y="126.9">D751</text>
<text x="33.5" y="129.2">LED-GREEN-0603</text>
<text x="28.8" y="137.2" transform="rotate(-90 28.8 137.2)">R751</text>
<text x="31.3" y="136.3" transform="rotate(-90 31.3 136.3)">2.2k</text>
<text x="81.3" y="134.8">R754</text>
<text x="82" y="136.8">12k</text>
<text x="94.6" y="134.8">R757</text>
<text x="94.6" y="136.8">10k</text>
<text x="125.9" y="136.8">+</text>
<text x="147.3" y="137.4">R762</text>
<text x="163.8" y="137.4">R763</text>
<text x="221.9" y="133.6">+5V</text>
<text x="93.1" y="141.9">C752</text>
<text x="105.8" y="141.9">C753</text>
<text x="114.8" y="141.9">R760</text>
<text x="127.6" y="139.3">U753C</text>
<text x="148" y="139.3">10k</text>
<text x="164.5" y="139.3">10k</text>
<text x="224.4" y="142.2" transform="rotate(-90 224.4 142.2)">10k</text>
<text x="225.3" y="140.7">R767</text>
<text x="93.1" y="144.2">470n</text>
<text x="105.8" y="144.2">100n</text>
<text x="114.8" y="144.2">68k</text>
<text x="163.2" y="149.5">U753D</text>
<text x="179.7" y="147.5">R764</text>
<text x="181.5" y="149.5">10</text>
<text x="238.9" y="146.9">+</text>
<text x="240.7" y="149.5">U753A</text>
<text x="256.5" y="146.9">R769</text>
<text x="257.7" y="149.5">10</text>
<text x="123.8" y="152.6">R761</text>
<text x="125.6" y="150.7">10</text>
<text x="161.4" y="152">+</text>
<text x="216.3" y="150.8">C759</text>
<text x="216.3" y="153.1">100n</text>
<text x="224.4" y="152.4" transform="rotate(-90 224.4 152.4)">10k</text>
<text x="225.3" y="150.8">R768</text>
<text x="211.5" y="160.2">GND</text>
<text x="221.6" y="160.2">GND</text>
</g>
<g font-size="1.8" fill="#0000c2">
<text x="135.9" y="27.7">Outputs</text>
<text x="144.3" y="27.7">a</text>
<text x="146.6" y="27.7">pulse</text>
<text x="152.9" y="27.7">on</text>
<text x="156.4" y="27.7">rising</text>
<text x="162.8" y="27.7">edge</text>
<text x="194.3" y="53.6">RS Latch</text>
<text x="90.2" y="55.6">Differential</text>
<text x="101.9" y="55.6">to</text>
<text x="105" y="55.6">single</text>
<text x="111.8" y="55.6">ended</text>
<text x="118.6" y="55.6">conversion</text>
<text x="194.3" y="55.6">Tracks</text>
<text x="201.5" y="55.6">which</text>
<text x="208" y="55.6">edge</text>
<text x="213.7" y="55.6">happened</text>
<text x="223.9" y="55.6">last</text>
<text x="54.6" y="80.3">Install</text>
<text x="54.6" y="82.3">VR signals,</text>
<text x="61.8" y="80.3">R770</text>
<text x="66.7" y="82.3">to</text>
<text x="67.8" y="80.3">for</text>
<text x="69.7" y="82.3">dampen</text>
<text x="71.7" y="80.3">use</text>
<text x="76.1" y="80.3">with</text>
<text x="78.3" y="82.3">the</text>
<text x="81.1" y="80.3">very</text>
<text x="82.4" y="82.3">signal</text>
<text x="86.1" y="80.3">hot</text>
<text x="135.9" y="117.9">Outputs</text>
<text x="144.3" y="117.9">a</text>
<text x="146.6" y="117.9">pulse</text>
<text x="152.9" y="117.9">on</text>
<text x="156.4" y="117.9">falling</text>
<text x="163.6" y="117.9">edge</text>
<text x="265.4" y="133.1">Vref</text>
<text x="270.3" y="133.1">generation</text>
<text x="67.9" y="157.2">Threshold</text>
<text x="78.2" y="157.2">generation</text>
</g>
<g font-size="1.8" fill="#a90000">
<text x="71.8" y="31.2" transform="rotate(-90 71.8 31.2)">5</text>
<text x="59" y="41.4">1</text>
<text x="79.3" y="41.4">4</text>
<text x="158" y="39.1">4</text>
<text x="170.7" y="41.7">1</text>
<text x="170.7" y="36.6">3</text>
<text x="59" y="46.4">3</text>
<text x="79.3" y="46.4">6</text>
<text x="164.8" y="46.4" transform="rotate(-90 164.8 46.4)">6</text>
<text x="258.8" y="45.2" transform="rotate(-90 258.8 45.2)">5</text>
<text x="272.8" y="45.2" transform="rotate(-90 272.8 45.2)">5</text>
<text x="71.8" y="54" transform="rotate(-90 71.8 54)">2</text>
<text x="146.6" y="60.7">2</text>
<text x="146.6" y="65.8">3</text>
<text x="159.3" y="63.2">1</text>
<text x="104.7" y="68.3">6</text>
<text x="117.4" y="70.9">7</text>
<text x="258.8" y="68" transform="rotate(-90 258.8 68)">2</text>
<text x="272.8" y="68" transform="rotate(-90 272.8 68)">2</text>
<text x="104.7" y="73.4">5</text>
<text x="146.6" y="77.2">6</text>
<text x="146.6" y="82.3">5</text>
<text x="159.3" y="79.8">7</text>
<text x="274.1" y="80.1" transform="rotate(-90 274.1 80.1)">8</text>
<text x="274.1" y="91.5" transform="rotate(-90 274.1 91.5)">4</text>
<text x="164.8" y="98.5" transform="rotate(-90 164.8 98.5)">6</text>
<text x="170.7" y="101.3">1</text>
<text x="158" y="103.9">4</text>
<text x="170.7" y="106.4">3</text>
<text x="55.7" y="111.5">W1</text>
<text x="55.7" y="109">W2</text>
<text x="96.5" y="109">E3</text>
<text x="274.1" y="108" transform="rotate(-90 274.1 108)">4</text>
<text x="55.9" y="116.6">E4</text>
<text x="56.4" y="119.1">G</text>
<text x="96.5" y="119.1">E1</text>
<text x="96.5" y="114">E2</text>
<text x="274.1" y="120.1" transform="rotate(-90 274.1 120.1)">11</text>
<text x="123.1" y="135.6">10</text>
<text x="123.8" y="140.7">9</text>
<text x="136.5" y="138.2">8</text>
<text x="158.7" y="145.8">13</text>
<text x="171.4" y="148.3">14</text>
<text x="236.8" y="145.8">3</text>
<text x="249.5" y="148.3">1</text>
<text x="158.7" y="150.9">12</text>
<text x="236.8" y="150.9">2</text>
</g>
<g font-size="1.4" fill="#a90000">
<text x="196.9" y="63.2">1</text>
<text x="196.9" y="65.8">2</text>
<text x="207" y="64.5">4</text>
<text x="196.9" y="77.2">1</text>
<text x="196.9" y="79.8">2</text>
<text x="207" y="78.5">4</text>
</g>
</svg>
